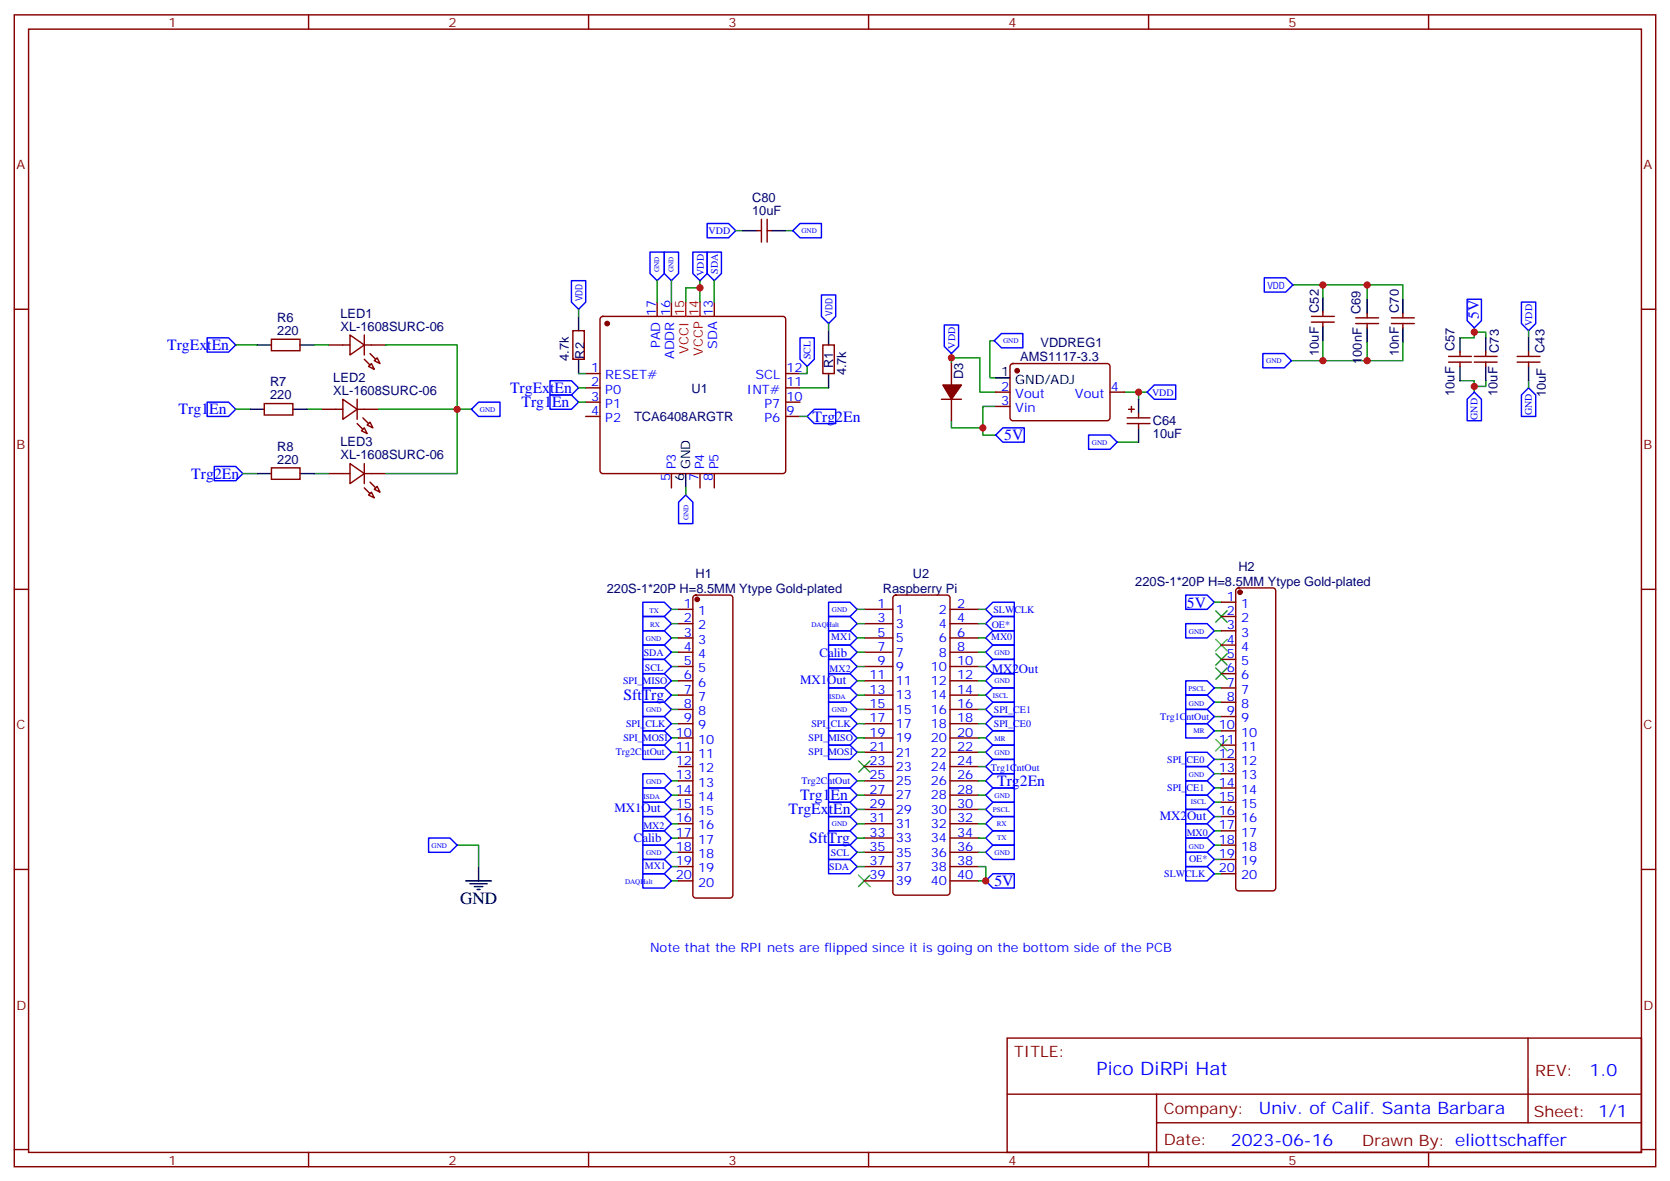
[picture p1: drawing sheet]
<svg xmlns="http://www.w3.org/2000/svg" width="412mm" height="292mm" viewBox="0 0 412 292" stroke-linecap="round" stroke-linejoin="round" font-family="sans-serif">
<g fill="none" stroke="#870000" stroke-width=".35">
<path d="M3.5 3.7h405.4v284.3h-405.4zM7.1 7.2h398.2v277.3h-398.2zM76.2 3.7v3.5M145.3 3.7v3.5M214.5 3.7v3.5M283.6 3.7v3.5M352.8 3.7v3.5M187 56.9h1M188 54.1v5.7M189.4 54.1v5.7M189.4 56.9h1.1M3.5 76.3h3.6"/>
<path d="M148.4 78.3l.5-.2h44.4a.71 .71 0 0 1 .7 .7v37.4a.76 .76 0 0 1-.7 .7h-44.4a.76 .76 0 0 1-.7-.7v-37.4zM162.3 74.6v3.5M165.8 74.6v3.5M176.4 74.6v3.5M323.8 78.1h5.7M323.8 79.5h5.7M326.7 77v1.1M326.7 79.5v1.1M334.8 79.9h5.6M334.8 78.5h5.6M337.6 77.4v1.1M337.6 79.9v1"/>
<path d="M343.6 79.9h5.6M343.6 78.5h5.6M346.4 77.4v1.1M346.4 79.9v1M405.3 76.3h3.6M65.3 99.6h7v2.8h-7zM67 83.7h7.1v2.9h-7.1zM81.1 85.2h5.3M84.7 98.6l3.5 2.4-3.5 2.5zM86.4 82.7l3.6 2.5-3.6 2.4zM88.2 98.6v4.9M90 85.2h5.2"/>
<path d="M90 82.7v4.9M91 90.5l.7-.8 .7 1.5zM92.4 89l.7-.7 .7 1.4zM141.5 81.6h2.8v7.1h-2.8zM144.6 92.2h3.6M144.6 95.7h3.6M144.6 99.3h3.6M194 92.2h3.6M194 95.7h3.6M194 99.3h3.6M203.2 85.2h2.8v7h-2.8zM232.5 98.6h4.9"/>
<path d="M234.9 89.7v5.3M234.9 98.6v5.3M245.9 96.8h3.5M249.6 90l.5-.3h23.3a.71 .71 0 0 1 .7 .8v12.7a.76 .76 0 0 1-.7 .7h-23.3a.76 .76 0 0 1-.7-.7v-12.7zM274.1 96.8h3.5M357.7 89.4h5.7M357.7 88h5.7M360.5 86.9v1.1M360.5 89.4v1.1M364.1 89.4h5.6M364.1 88h5.6M366.9 86.9v1.1"/>
<path d="M366.9 89.4v1.1M374.6 89.4h5.7M374.6 88h5.7M377.5 86.9v1.1M377.5 89.4v1.1M67 115.5h7.1v2.8h-7.1zM79.4 101h5.3M81.1 116.9h5.3M86.4 114.4l3.6 2.5-3.6 2.5zM88.2 101h5.3M89.3 106.3l.7-.7 .7 1.4zM90 114.4v5"/>
<path d="M90 116.9h5.2M90.7 104.9l.7-.7 .7 1.4zM144.6 102.8h3.6M165.8 116.9v3.5M172.9 116.9v3.5M176.4 116.9v3.5M194 102.8h3.6M245.9 100.3h3.5M278.3 103.2h5.7M278.3 104.6h5.7M278.7 101h1.4M279.4 100.3v1.4"/>
<path d="M281.2 102.1v1.1M281.2 104.6v1M91 122.2l.7-.7 .7 1.4zM92.4 120.8l.7-.7 .7 1.4zM3.5 145.5h3.6M167.6 157.5h3.5M167.6 154h3.5M167.6 150.4h3.5M171.3 147.1l.5-.2h8.5a.71 .71 0 0 1 .7 .7v73.4a.76 .76 0 0 1-.7 .7h-8.5a.76 .76 0 0 1-.7-.7v-73.4zM213.4 157.5h7.1M213.4 154h7.1M213.4 150.4h7.1"/>
<path d="M220.7 147.1l.5-.2h12.7a.71 .71 0 0 1 .7 .7v72.7a.76 .76 0 0 1-.7 .7h-12.7a.76 .76 0 0 1-.7-.7v-72.7zM234.6 157.5h7.1M234.6 154h7.1M234.6 150.4h7.1M301.6 148.7h3.6M301.6 152.2h3.6M301.6 155.7h3.6M301.6 159.2h3.6M305.4 145.3l.5-.2h8.4a.71 .71 0 0 1 .7 .7v73.4a.76 .76 0 0 1-.7 .7h-8.4a.76 .76 0 0 1-.7-.7v-73.4zM405.3 145.5h3.6M167.6 178.6h3.5M167.6 175.1h3.5"/>
<path d="M167.6 171.6h3.5M167.6 168.1h3.5M167.6 164.5h3.5M167.6 161h3.5M213.4 178.6h7.1M213.4 175.1h7.1M213.4 171.6h7.1M213.4 168.1h7.1M213.4 164.5h7.1M213.4 161h7.1M234.6 178.6h7.1M234.6 175.1h7.1"/>
<path d="M234.6 171.6h7.1M234.6 168.1h7.1M234.6 164.5h7.1M234.6 161h7.1M301.6 162.8h3.6M301.6 166.3h3.6M301.6 169.8h3.6M301.6 173.4h3.6M301.6 176.9h3.6M167.6 199.8h3.5M167.6 196.3h3.5M167.6 192.8h3.5"/>
<path d="M167.6 189.2h3.5M167.6 185.7h3.5M167.6 182.2h3.5M213.4 199.8h7.1M213.4 196.3h7.1M213.4 192.8h7.1M213.4 189.2h7.1M213.4 185.7h7.1M213.4 182.2h7.1M234.6 199.8h7.1M234.6 196.3h7.1M234.6 192.8h7.1"/>
<path d="M234.6 189.2h7.1M234.6 185.7h7.1M234.6 182.2h7.1M301.6 180.4h3.6M301.6 183.9h3.6M301.6 187.5h3.6M301.6 191h3.6M301.6 194.5h3.6M301.6 198h3.6M3.5 214.6h3.6M167.6 217.5h3.5M167.6 213.9h3.5"/>
<path d="M167.6 210.4h3.5M167.6 206.9h3.5M167.6 203.3h3.5M213.4 217.5h7.1M213.4 213.9h7.1M213.4 210.4h7.1M213.4 206.9h7.1M213.4 203.3h7.1M234.6 217.5h7.1M234.6 213.9h7.1M234.6 210.4h7.1M234.6 206.9h7.1"/>
<path d="M234.6 203.3h7.1M301.6 201.6h3.6M301.6 205.1h3.6M301.6 208.6h3.6M301.6 212.2h3.6M301.6 215.7h3.6M405.3 214.6h3.6M248.7 256.3h156.6v28.2h-156.6zM377.3 256.3v20.9M248.7 270.1h156.5M285.6 277.2h119.6M285.6 270.1v14.1"/>
<path d="M3.5 283.8h3.6M76.2 284.5v3.5M145.3 284.5v3.5M214.5 284.5v3.5M283.6 284.5v3.5M352.8 284.5v3.5M405.3 283.8h3.6"/>
</g>
<g fill="none" stroke="#000" stroke-width=".35">
<path d="M183.4 56.9h3.6M190.5 56.9h3.5M142.9 78.1v3.5M326.7 73.5v3.5M337.6 73.9v3.5M346.4 73.9v3.5M63.5 85.2h3.5M74.1 85.2h3.5M142.9 88.7v3.5M204.6 81.6v3.6M204.6 92.2v3.5M245.9 93.3h3.5"/>
<path d="M281.2 98.6v3.5M326.7 80.6v3.5M337.6 80.9v3.6M346.4 80.9v3.6M360.5 83.4v3.5M360.5 90.5v3.5M366.9 83.4v3.5M366.9 90.5v3.5M377.5 83.4v3.5M377.5 90.5v3.5M61.7 101h3.6M63.5 116.9h3.5"/>
<path d="M72.3 101h3.5M74.1 116.9h3.5M169.3 116.9v3.5M281.2 105.6v3.5M115 217.5h6.4M116.1 218.2h4.2M117.1 218.9h2.1M117.8 219.6h.7M118.2 213.9v3.6"/>
</g>
<g fill="none" stroke="#008700" stroke-width=".35">
<path d="M181.7 56.9h1.7M194 56.9h1.8M142.9 76.3v1.8M162.3 69.3v5.3M165.8 69.3v5.3M172.9 71h-3.6v3.6M172.9 69.3v5.3M176.4 69.3v5.3M204.6 79.9v1.7M319.3 70.3h27.1v3.6M326.7 70.3v3.2M337.6 70.3v3.6"/>
<path d="M58.2 85.2h5.3M77.6 85.2h3.5M95.2 85.2h17.7v15.8h-19.4M142.9 92.2h1.7M142.9 95.7h1.7M142.9 99.3h1.7M197.6 95.7h7M199.3 90.5v1.7h-1.7M234.9 89.7v-1.4h7.1v8.5h3.9M234.9 87.3v1M245.5 84.1h-1v9.2h1.4M277.6 96.8h3.6v1.8"/>
<path d="M281.2 96.8h2.1M326.7 84.1v4.9M337.6 84.5v4.5M346.4 84.5v4.5h-27.5M360.5 94h3.6v2.8M364.1 82h2.8v1.4M364.1 80.9v2.5h-3.6M366.9 94v1.4h-2.8M377.5 81.6v1.8M377.5 94v1.7M58.2 101h3.5M60 116.9h3.5"/>
<path d="M75.8 101h3.6M77.6 116.9h3.5M116.4 101h-3.5v15.9h-17.7M197.6 102.8h1.7M234.9 103.9v1.7h7.8v1.8h3.2M245.9 100.3h-3.2v5.3M275.9 109.1h5.3M169.3 120.4v1.8M165.8 154h1.8M165.8 150.4h1.8M165.8 157.5h1.8M211.7 154h1.7"/>
<path d="M211.7 150.4h1.7M211.7 157.5h1.7M241.7 154h1.7M241.7 150.4h1.7M241.7 157.5h1.7M299.9 155.7h1.7M299.9 148.7h1.7M165.8 178.6h1.8M165.8 161h1.8M165.8 164.5h1.8M165.8 175.1h1.8M165.8 171.6h1.8"/>
<path d="M165.8 168.1h1.8M211.7 178.6h1.7M211.7 161h1.7M211.7 164.5h1.7M211.7 175.1h1.7M211.7 171.6h1.7M211.7 168.1h1.7M241.7 178.6h1.7M241.7 161h1.7M241.7 164.5h1.7M241.7 175.1h1.7M241.7 171.6h1.7"/>
<path d="M241.7 168.1h1.7M299.9 169.8h1.7M299.9 176.9h1.7M299.9 173.4h1.7M165.8 192.8h1.8M165.8 182.2h1.8M165.8 185.7h1.8M165.8 196.3h1.8M165.8 199.8h1.8M211.7 192.8h1.7M211.7 182.2h1.7M211.7 185.7h1.7"/>
<path d="M211.7 196.3h1.7M211.7 199.8h1.7M241.7 192.8h1.7M241.7 182.2h1.7M241.7 185.7h1.7M241.7 196.3h1.7M241.7 199.8h1.7M241.7 189.2h1.7M299.9 180.4h1.7M299.9 187.5h1.7M299.9 198h1.7M299.9 194.5h1.7"/>
<path d="M299.9 191h1.7M112.9 208.6h5.3v5.3M165.8 210.4h1.8M165.8 203.3h1.8M165.8 206.9h1.8M165.8 213.9h1.8M165.8 217.5h1.8M211.7 210.4h1.7M211.7 203.3h1.7M211.7 206.9h1.7M211.7 213.9h1.7M241.7 213.9h1.7v3.6h-1.7"/>
<path d="M241.7 210.4h1.7M241.7 203.3h1.7M241.7 206.9h1.7M299.9 212.2h1.7M299.9 201.6h1.7M299.9 205.1h1.7M299.9 215.7h1.7M299.9 208.6h1.7"/>
</g>
<g fill="none" stroke="#00f" stroke-width=".35">
<path d="M174.6 55.2h5.3l1.8 1.7-1.8 1.8h-5.3zM195.8 56.9l1.8-1.7h5.2v3.5h-5.2zM141.1 69.3h3.5v5.3l-1.7 1.7-1.8-1.7zM160.5 62.2h3.5v5.3l-1.7 1.8-1.8-1.8zM164 62.2h3.6v5.3l-1.8 1.8-1.8-1.8zM171.1 62.2h3.5v5.3l-1.7 1.8-1.8-1.8zM174.6 62.2h3.6v5.3l-1.8 1.8-1.8-1.8zM202.8 72.8h3.6v5.3l-1.8 1.8-1.8-1.8zM312.2 68.6h5.3l1.8 1.7-1.8 1.8h-5.3zM362.3 73.9h3.5v5.3l-1.7 1.7-1.8-1.7zM375.7 74.6h3.5v5.3l-1.7 1.7-1.8-1.7zM51.2 83.4h5.2l1.8 1.8-1.8 1.7h-5.2z"/>
<path d="M51.2 99.3h5.2l1.8 1.7-1.8 1.8h-5.2zM135.8 97.5h5.3l1.8 1.8-1.8 1.7h-5.3zM135.8 94h5.3l1.8 1.7-1.8 1.8h-5.3zM197.6 83.4h3.5v5.3l-1.8 1.8-1.7-1.8zM233.2 80.2h3.5v5.3l-1.8 1.8-1.7-1.8zM245.5 84.1l1.8-1.8h5.3v3.6h-5.3zM283.3 96.8l1.7-1.8h5.3v3.6h-5.3zM311.9 87.3h5.2l1.8 1.7-1.8 1.8h-5.2zM364.1 96.8l1.7 1.8v5.3h-3.5v-5.3zM377.5 95.7l1.7 1.8v5.3h-3.5v-5.3zM52.9 115.1h5.3l1.8 1.8-1.8 1.8h-5.3zM116.4 101l1.8-1.7h5.3v3.5h-5.3z"/>
<path d="M199.3 102.8l1.8-1.8h5.3v3.6h-5.3zM245.9 107.4l1.7-1.8h5.3v3.5h-5.3zM268.8 107.4h5.3l1.8 1.7-1.8 1.8h-5.3zM169.3 122.2l1.8 1.8v5.3h-3.5v-5.3zM158.7 155.7h5.3l1.8 1.8-1.8 1.7h-5.3zM158.7 148.7h5.3l1.8 1.7-1.8 1.8h-5.3zM158.7 152.2h5.3l1.8 1.8-1.8 1.7h-5.3zM158.7 159.2h5.3l1.8 1.8-1.8 1.8h-5.3zM204.6 148.7h5.3l1.8 1.7-1.8 1.8h-5.3zM204.6 152.2h5.3l1.8 1.8-1.8 1.7h-5.3zM204.6 155.7h5.3l1.8 1.8-1.8 1.7h-5.3zM204.6 159.2h5.3l1.8 1.8-1.8 1.8h-5.3z"/>
<path d="M243.4 154l1.8-1.8h5.3v3.5h-5.3zM243.4 157.5l1.8-1.8h5.3v3.5h-5.3zM245.2 148.7h5.3v3.5h-5.3l-1.8-1.8zM292.8 154h5.3l1.8 1.7-1.8 1.8h-5.3zM292.8 146.9h5.3l1.8 1.8-1.8 1.7h-5.3zM158.7 173.4h5.3l1.8 1.7-1.8 1.8h-5.3zM158.7 162.8h5.3l1.8 1.7-1.8 1.8h-5.3zM158.7 176.9h5.3l1.8 1.7-1.8 1.8h-5.3zM158.7 169.8h5.3l1.8 1.8-1.8 1.8h-5.3zM158.7 166.3h5.3l1.8 1.8-1.8 1.7h-5.3zM204.6 173.4h5.3l1.8 1.7-1.8 1.8h-5.3zM204.6 176.9h5.3l1.8 1.7-1.8 1.8h-5.3z"/>
<path d="M204.6 169.8h5.3l1.8 1.8-1.8 1.8h-5.3zM204.6 162.8h5.3l1.8 1.7-1.8 1.8h-5.3zM204.6 166.3h5.3l1.8 1.8-1.8 1.7h-5.3zM243.4 168.1l1.8-1.8h5.3v3.5h-5.3zM243.4 161l1.8-1.8h5.3v3.6h-5.3zM243.4 178.6l1.8-1.7h5.3v3.5h-5.3zM243.4 175.1l1.8-1.7h5.3v3.5h-5.3zM243.4 164.5l1.8-1.7h5.3v3.5h-5.3zM243.4 171.6l1.8-1.8h5.3v3.6h-5.3zM292.8 175.1h5.3l1.8 1.8-1.8 1.7h-5.3zM292.8 178.6h5.3l1.8 1.8-1.8 1.8h-5.3zM292.8 168.1h5.3l1.8 1.7-1.8 1.8h-5.3z"/>
<path d="M292.8 171.6h5.3l1.8 1.8-1.8 1.7h-5.3zM158.7 191h5.3l1.8 1.8-1.8 1.7h-5.3zM158.7 183.9h5.3l1.8 1.8-1.8 1.8h-5.3zM158.7 198h5.3l1.8 1.8-1.8 1.8h-5.3zM158.7 194.5h5.3l1.8 1.8-1.8 1.7h-5.3zM158.7 180.4h5.3l1.8 1.8-1.8 1.7h-5.3zM204.6 194.5h5.3l1.8 1.8-1.8 1.7h-5.3zM204.6 198h5.3l1.8 1.8-1.8 1.8h-5.3zM204.6 191h5.3l1.8 1.8-1.8 1.7h-5.3zM204.6 183.9h5.3l1.8 1.8-1.8 1.8h-5.3zM204.6 180.4h5.3l1.8 1.8-1.8 1.7h-5.3zM243.4 196.3l1.8-1.8h5.3v3.5h-5.3z"/>
<path d="M243.4 185.7l1.8-1.8h5.3v3.6h-5.3zM243.4 192.8l1.8-1.8h5.3v3.5h-5.3zM243.4 199.8l1.8-1.8h5.3v3.6h-5.3zM243.4 189.2l1.8-1.7h5.3v3.5h-5.3zM245.2 180.4h5.3v3.5h-5.3l-1.8-1.7zM292.8 189.2h5.3l1.8 1.8-1.8 1.8h-5.3zM292.8 199.8h5.3l1.8 1.8-1.8 1.7h-5.3zM292.8 196.3h5.3l1.8 1.7-1.8 1.8h-5.3zM292.8 192.8h5.3l1.8 1.7-1.8 1.8h-5.3zM292.8 185.7h5.3l1.8 1.8-1.8 1.7h-5.3zM105.8 206.9h5.3l1.8 1.7-1.8 1.8h-5.3zM158.7 208.6h5.3l1.8 1.8-1.8 1.8h-5.3z"/>
<path d="M158.7 215.7h5.3l1.8 1.8-1.8 1.7h-5.3zM158.7 212.2h5.3l1.8 1.7-1.8 1.8h-5.3zM158.7 205.1h5.3l1.8 1.8-1.8 1.7h-5.3zM158.7 201.6h5.3l1.8 1.7-1.8 1.8h-5.3zM204.6 208.6h5.3l1.8 1.8-1.8 1.8h-5.3zM204.6 212.2h5.3l1.8 1.7-1.8 1.8h-5.3zM204.6 201.6h5.3l1.8 1.7-1.8 1.8h-5.3zM204.6 205.1h5.3l1.8 1.8-1.8 1.7h-5.3zM243.4 210.4l1.8-1.8h5.3v3.6h-5.3zM243.4 206.9l1.8-1.8h5.3v3.5h-5.3zM243.4 203.3l1.8-1.7h5.3v3.5h-5.3zM243.4 217.5l1.8-1.8h5.3v3.5h-5.3z"/>
<path d="M292.8 206.9h5.3l1.8 1.7-1.8 1.8h-5.3zM292.8 213.9h5.3l1.8 1.8-1.8 1.8h-5.3zM292.8 210.4h5.3l1.8 1.8-1.8 1.7h-5.3zM292.8 203.3h5.3l1.8 1.8-1.8 1.8h-5.3z"/>
</g>
<g fill="none" stroke="#3c3" stroke-width=".35">
<path d="M300.2 157.8l2.8 2.9M300.2 150.8l2.8 2.8M303 157.8l-2.8 2.9M303 150.8l-2.8 2.8M300.2 161.4l2.8 2.8M300.2 164.9l2.8 2.8M303 161.4l-2.8 2.8M303 164.9l-2.8 2.8M212 187.8l2.8 2.8M214.8 187.8l-2.8 2.8M300.2 182.5l2.8 2.8M303 182.5l-2.8 2.8"/>
<path d="M212 216l2.8 2.9M214.8 216l-2.8 2.9"/>
</g>
<g fill="#870000" stroke="#870000" stroke-width=".35">
<path d="M232.8 95h4.6l-2.5 3.6z"/>
<path d="M91.4 87.3l1.4 1.4z"/>
<path d="M90 88.7l1.4 1.4z"/>
<path d="M89.6 103.2l1.4 1.4z"/>
<path d="M88.2 104.6l1.4 1.4z"/>
<path d="M91.4 119l1.4 1.4z"/>
<path d="M90 120.4l1.4 1.4z"/>
<circle cx="251.2" cy="91.5" r=".53"/>
<circle cx="149.9" cy="79.9" r=".53"/>
<circle cx="172.2" cy="148" r=".53"/>
<circle cx="306.2" cy="146.2" r=".53"/>
</g>
<path d="M169.3 74.6v3.5M172.9 74.6v3.5" fill="none" stroke="#f00" stroke-width=".35"/>
<g fill="#c00">
<circle cx="326.7" cy="70.3" r=".88"/>
<circle cx="337.6" cy="70.3" r=".88"/>
<circle cx="364.1" cy="95.4" r=".88"/>
<circle cx="364.1" cy="82" r=".88"/>
<circle cx="337.6" cy="89" r=".88"/>
<circle cx="326.7" cy="89" r=".88"/>
<circle cx="281.2" cy="96.8" r=".88"/>
<circle cx="235" cy="88.3" r=".88"/>
<circle cx="242.7" cy="105.6" r=".88"/>
<circle cx="243.4" cy="217.5" r=".88"/>
<circle cx="172.9" cy="71" r=".88"/>
<circle cx="112.9" cy="101" r=".88"/>
</g>
<text font-size="4.6" fill="#00f" x="270.8" y="265.3">Pico DiRPi Hat</text>
<text font-size="4.2" x="113.6" y="223.1">GND</text>
<g font-size="4.2" fill="#00f">
<text x="392.5" y="265.5">1.0</text>
<text x="310.9" y="275.1">Univ. of Calif. Santa Barbara</text>
<text x="304" y="282.9">2023-06-16</text>
</g>
<g font-size="3.9" fill="#00f">
<text x="365.2" y="78.8" transform="rotate(-90 365.2 78.8)">5V</text>
<text x="41.3" y="86.4">TrgExtEn</text>
<text x="125.9" y="97">TrgExtEn</text>
<text x="128.8" y="100.5">Trg1En</text>
<text x="44.1" y="102.3">Trg1En</text>
<text x="200.7" y="104.1">Trg2En</text>
<text x="248" y="108.5">5V</text>
<text x="47.2" y="118.1">Trg2En</text>
<text x="293.1" y="150">5V</text>
<text x="153.9" y="172.9">SftTrg</text>
<text x="197.6" y="197.5">Trg1En</text>
<text x="246.2" y="194.1">Trg2En</text>
<text x="194.7" y="201.1">TrgExtEn</text>
<text x="199.8" y="208.1">SftTrg</text>
<text x="245.5" y="218.6">5V</text>
</g>
<g font-size="3.9" fill="#800">
<text x="250.5" y="260.8">TITLE:</text>
<text x="379.1" y="265.5">REV:</text>
<text x="287.4" y="275">Company:</text>
<text x="378.7" y="275.7">Sheet: 1/1</text>
<text x="287.4" y="282.7">Date:</text>
<text x="336.4" y="282.8">Drawn By: eliottschaffer</text>
</g>
<g font-size="3.2" fill="#800">
<text x="41.6" y="6.7">1</text>
<text x="110.8" y="6.7">2</text>
<text x="179.9" y="6.7">3</text>
<text x="249.1" y="6.7">4</text>
<text x="318.2" y="6.7">5</text>
<text x="4.1" y="41.8">A</text>
<text x="405.9" y="41.8">A</text>
<text x="4.1" y="110.9">B</text>
<text x="405.9" y="110.9">B</text>
<text x="4.1" y="180.1">C</text>
<text x="405.9" y="180.1">C</text>
<text x="4.1" y="249.2">D</text>
<text x="405.9" y="249.2">D</text>
<text x="41.6" y="287.5">1</text>
<text x="110.8" y="287.5">2</text>
<text x="179.9" y="287.5">3</text>
<text x="249.1" y="287.5">4</text>
<text x="318.2" y="287.5">5</text>
</g>
<g font-size="3.2" fill="#000080">
<text x="185.7" y="53.1">10uF</text>
<text x="185.7" y="49.9">C80</text>
<text x="325.7" y="77.2" transform="rotate(-90 325.7 77.2)">C52</text>
<text x="335.9" y="77.6" transform="rotate(-90 335.9 77.6)">C69</text>
<text x="345.4" y="77.2" transform="rotate(-90 345.4 77.2)">C70</text>
<text x="68.4" y="82.7">220</text>
<text x="68.4" y="79.5">R6</text>
<text x="84.1" y="81.6">XL-1608SURC-06</text>
<text x="84.1" y="78.5">LED1</text>
<text x="140.5" y="89.2" transform="rotate(-90 140.5 89.2)">4.7k</text>
<text x="144.4" y="88.5" transform="rotate(-90 144.4 88.5)">R2</text>
<text x="251.9" y="89.1">AMS1117-3.3</text>
<text x="256.9" y="85.6">VDDREG1</text>
<text x="325.7" y="87.9" transform="rotate(-90 325.7 87.9)">10uF</text>
<text x="336.3" y="89.8" transform="rotate(-90 336.3 89.8)">100nF</text>
<text x="345.4" y="87.9" transform="rotate(-90 345.4 87.9)">10nF</text>
<text x="359.2" y="86.8" transform="rotate(-90 359.2 86.8)">C57</text>
<text x="370.1" y="87.1" transform="rotate(-90 370.1 87.1)">C73</text>
<text x="381.4" y="87.1" transform="rotate(-90 381.4 87.1)">C43</text>
<text x="66.7" y="95.4">R7</text>
<text x="82.3" y="94.3">LED2</text>
<text x="205.7" y="90.8" transform="rotate(-90 205.7 90.8)">R1</text>
<text x="208.9" y="92.7" transform="rotate(-90 208.9 92.7)">4.7k</text>
<text x="237.9" y="93.6" transform="rotate(-90 237.9 93.6)">D3</text>
<text x="66.7" y="98.6">220</text>
<text x="82.3" y="97.5">XL-1608SURC-06</text>
<text x="170.8" y="97">U1</text>
<text x="359.2" y="97.7" transform="rotate(-90 359.2 97.7)">10uF</text>
<text x="369.8" y="97.7" transform="rotate(-90 369.8 97.7)">10uF</text>
<text x="381.8" y="98.1" transform="rotate(-90 381.8 98.1)">10uF</text>
<text x="156.6" y="104">TCA6408ARGTR</text>
<text x="284.7" y="105">C64</text>
<text x="68.4" y="111.2">R8</text>
<text x="84.1" y="113.4">XL-1608SURC-06</text>
<text x="84.1" y="110.2">LED3</text>
<text x="284.7" y="108.2">10uF</text>
<text x="68.4" y="114.4">220</text>
<text x="171.7" y="142.7">H1</text>
<text x="225.4" y="142.7">U2</text>
<text x="305.8" y="140.9">H2</text>
<text x="149.8" y="146.3">220S-1*20P H=8.5MM Ytype Gold-plated</text>
<text x="218" y="146.3">Raspberry Pi</text>
<text x="280.4" y="144.6">220S-1*20P H=8.5MM Ytype Gold-plated</text>
</g>
<g font-size="3.2" fill="#00f">
<text x="161.9" y="77.9" transform="rotate(-90 161.9 77.9)">17</text>
<text x="165.5" y="77.9" transform="rotate(-90 165.5 77.9)">16</text>
<text x="176" y="77.9" transform="rotate(-90 176 77.9)">13</text>
<text x="163" y="85.9" transform="rotate(-90 163 85.9)">PAD</text>
<text x="166.5" y="88.7" transform="rotate(-90 166.5 88.7)">ADDR</text>
<text x="177.1" y="86.2" transform="rotate(-90 177.1 86.2)">SDA</text>
<text x="146" y="91.9">1</text>
<text x="146" y="95.4">2</text>
<text x="149.5" y="93.6">RESET#</text>
<text x="186.6" y="93.6">SCL</text>
<text x="194.2" y="95.4">11</text>
<text x="194.2" y="91.9">12</text>
<text x="146" y="98.9">3</text>
<text x="149.5" y="97.2">P0</text>
<text x="149.5" y="100.7">P1</text>
<text x="184.5" y="97.2">INT#</text>
<text x="188.8" y="100.7">P7</text>
<text x="194.2" y="98.9">10</text>
<text x="247.2" y="96.4">2</text>
<text x="247.2" y="100">3</text>
<text x="250.7" y="98.2">Vout</text>
<text x="250.7" y="101.7">Vin</text>
<text x="265.5" y="98.2">Vout</text>
<text x="274.3" y="96.4">4</text>
<text x="146" y="102.4">4</text>
<text x="149.5" y="104.2">P2</text>
<text x="188.8" y="104.2">P6</text>
<text x="194.2" y="102.4">9</text>
<text x="165.5" y="118.7" transform="rotate(-90 165.5 118.7)">5</text>
<text x="166.9" y="115.9" transform="rotate(-90 166.9 115.9)">P3</text>
<text x="172.5" y="118.7" transform="rotate(-90 172.5 118.7)">7</text>
<text x="173.9" y="115.9" transform="rotate(-90 173.9 115.9)">P4</text>
<text x="176" y="118.7" transform="rotate(-90 176 118.7)">8</text>
<text x="177.4" y="115.9" transform="rotate(-90 177.4 115.9)">P5</text>
<text x="303" y="148.3">1</text>
<text x="168.9" y="150.1">1</text>
<text x="168.9" y="153.6">2</text>
<text x="172.4" y="151.8">1</text>
<text x="172.4" y="155.4">2</text>
<text x="216.7" y="153.6">3</text>
<text x="216.7" y="150.1">1</text>
<text x="221.2" y="155">3</text>
<text x="221.2" y="151.5">1</text>
<text x="231.9" y="155">4</text>
<text x="231.9" y="151.5">2</text>
<text x="236.4" y="153.6">4</text>
<text x="236.4" y="150.1">2</text>
<text x="303" y="151.8">2</text>
<text x="303" y="155.4">3</text>
<text x="306.5" y="150.1">1</text>
<text x="306.5" y="153.6">2</text>
<text x="168.9" y="157.1">3</text>
<text x="168.9" y="160.7">4</text>
<text x="172.4" y="158.9">3</text>
<text x="216.7" y="160.7">7</text>
<text x="216.7" y="157.1">5</text>
<text x="221.2" y="158.5">5</text>
<text x="231.9" y="158.5">6</text>
<text x="236.4" y="160.7">8</text>
<text x="236.4" y="157.1">6</text>
<text x="303" y="158.9">4</text>
<text x="306.5" y="157.1">3</text>
<text x="306.5" y="160.7">4</text>
<text x="168.9" y="164.2">5</text>
<text x="168.9" y="167.7">6</text>
<text x="172.4" y="162.4">4</text>
<text x="172.4" y="165.9">5</text>
<text x="202.4" y="162.1">Calib</text>
<text x="214.7" y="167.7">11</text>
<text x="216.7" y="164.2">9</text>
<text x="221.2" y="165.6">9</text>
<text x="221.2" y="162.1">7</text>
<text x="229.9" y="165.6">10</text>
<text x="231.9" y="162.1">8</text>
<text x="236.4" y="167.7">12</text>
<text x="236.4" y="164.2">10</text>
<text x="244.9" y="166">MX2Out</text>
<text x="303" y="162.4">5</text>
<text x="303" y="165.9">6</text>
<text x="306.5" y="164.2">5</text>
<text x="306.5" y="167.7">6</text>
<text x="168.9" y="171.2">7</text>
<text x="172.4" y="169.5">6</text>
<text x="172.4" y="173">7</text>
<text x="197.6" y="168.8">MX1Out</text>
<text x="214.7" y="171.2">13</text>
<text x="221.2" y="172.6">13</text>
<text x="221.2" y="169.1">11</text>
<text x="229.9" y="172.6">14</text>
<text x="229.9" y="169.1">12</text>
<text x="236.4" y="171.2">14</text>
<text x="303" y="169.5">7</text>
<text x="303" y="173">8</text>
<text x="306.5" y="171.2">7</text>
<text x="168.9" y="174.8">8</text>
<text x="168.9" y="178.3">9</text>
<text x="172.4" y="176.5">8</text>
<text x="214.7" y="178.3">17</text>
<text x="214.7" y="174.8">15</text>
<text x="221.2" y="179.7">17</text>
<text x="221.2" y="176.2">15</text>
<text x="229.9" y="179.7">18</text>
<text x="229.9" y="176.2">16</text>
<text x="236.4" y="178.3">18</text>
<text x="236.4" y="174.8">16</text>
<text x="303" y="176.5">9</text>
<text x="306.5" y="174.8">8</text>
<text x="306.5" y="178.3">9</text>
<text x="166.9" y="181.8">10</text>
<text x="166.9" y="185.3">11</text>
<text x="172.4" y="180.1">9</text>
<text x="172.4" y="183.6">10</text>
<text x="214.7" y="185.3">21</text>
<text x="214.7" y="181.8">19</text>
<text x="221.2" y="183.2">19</text>
<text x="229.9" y="183.2">20</text>
<text x="236.4" y="185.3">22</text>
<text x="236.4" y="181.8">20</text>
<text x="300.9" y="180.1">10</text>
<text x="300.9" y="183.6">11</text>
<text x="306.5" y="181.8">10</text>
<text x="306.5" y="185.3">11</text>
<text x="166.9" y="188.9">12</text>
<text x="172.4" y="187.1">11</text>
<text x="172.4" y="190.6">12</text>
<text x="214.7" y="188.9">23</text>
<text x="221.2" y="190.3">23</text>
<text x="221.2" y="186.8">21</text>
<text x="229.9" y="190.3">24</text>
<text x="229.9" y="186.8">22</text>
<text x="236.4" y="188.9">24</text>
<text x="300.9" y="187.1">12</text>
<text x="300.9" y="190.6">13</text>
<text x="306.5" y="188.9">12</text>
<text x="166.9" y="192.4">13</text>
<text x="166.9" y="195.9">14</text>
<text x="172.4" y="194.2">13</text>
<text x="172.4" y="197.7">14</text>
<text x="214.7" y="195.9">27</text>
<text x="214.7" y="192.4">25</text>
<text x="221.2" y="197.3">27</text>
<text x="221.2" y="193.8">25</text>
<text x="229.9" y="197.3">28</text>
<text x="229.9" y="193.8">26</text>
<text x="236.4" y="195.9">28</text>
<text x="236.4" y="192.4">26</text>
<text x="300.9" y="194.2">14</text>
<text x="300.9" y="197.7">15</text>
<text x="306.5" y="192.4">13</text>
<text x="306.5" y="195.9">14</text>
<text x="151.7" y="200.5">MX1Out</text>
<text x="166.9" y="199.5">15</text>
<text x="166.9" y="203">16</text>
<text x="172.4" y="201.2">15</text>
<text x="214.7" y="203">31</text>
<text x="214.7" y="199.5">29</text>
<text x="221.2" y="200.9">29</text>
<text x="229.9" y="200.9">30</text>
<text x="236.4" y="203">32</text>
<text x="236.4" y="199.5">30</text>
<text x="286.4" y="202.3">MX2Out</text>
<text x="300.9" y="201.2">16</text>
<text x="306.5" y="199.5">15</text>
<text x="306.5" y="203">16</text>
<text x="156.5" y="208">Calib</text>
<text x="166.9" y="206.5">17</text>
<text x="172.4" y="204.8">16</text>
<text x="172.4" y="208.3">17</text>
<text x="214.7" y="206.5">33</text>
<text x="221.2" y="207.9">33</text>
<text x="221.2" y="204.4">31</text>
<text x="229.9" y="207.9">34</text>
<text x="229.9" y="204.4">32</text>
<text x="236.4" y="206.5">34</text>
<text x="300.9" y="204.8">17</text>
<text x="300.9" y="208.3">18</text>
<text x="306.5" y="206.5">17</text>
<text x="166.9" y="210">18</text>
<text x="166.9" y="213.6">19</text>
<text x="172.4" y="211.8">18</text>
<text x="172.4" y="215.3">19</text>
<text x="214.7" y="213.6">37</text>
<text x="214.7" y="210">35</text>
<text x="221.2" y="215">37</text>
<text x="221.2" y="211.5">35</text>
<text x="229.9" y="215">38</text>
<text x="229.9" y="211.5">36</text>
<text x="236.4" y="213.6">38</text>
<text x="236.4" y="210">36</text>
<text x="300.9" y="211.8">19</text>
<text x="300.9" y="215.3">20</text>
<text x="306.5" y="210">18</text>
<text x="306.5" y="213.6">19</text>
<text x="166.9" y="217.1">20</text>
<text x="172.4" y="218.9">20</text>
<text x="214.7" y="217.1">39</text>
<text x="221.2" y="218.5">39</text>
<text x="229.9" y="218.5">40</text>
<text x="236.4" y="217.1">40</text>
<text x="306.5" y="217.1">20</text>
<text x="160.5" y="235.1">Note that the RPI nets are flipped since it is going on the bottom side of the PCB</text>
</g>
<g font-size="3.2" fill="#f00">
<text x="169" y="77.9" transform="rotate(-90 169 77.9)">15</text>
<text x="172.5" y="77.9" transform="rotate(-90 172.5 77.9)">14</text>
<text x="170" y="87.3" transform="rotate(-90 170 87.3)">VCCI</text>
<text x="173.6" y="87.9" transform="rotate(-90 173.6 87.9)">VCCP</text>
</g>
<g font-size="3.2">
<text x="247.2" y="92.9">1</text>
<text x="250.7" y="94.7">GND/ADJ</text>
<text x="169" y="118.7" transform="rotate(-90 169 118.7)">6</text>
<text x="170.4" y="115.9" transform="rotate(-90 170.4 115.9)">GND</text>
</g>
<g font-size="2.5" fill="#00f">
<text x="175" y="57.7">VDD</text>
<text x="173.8" y="68.1" transform="rotate(-90 173.8 68.1)">VDD</text>
<text x="177.2" y="67.5" transform="rotate(-90 177.2 67.5)">SDA</text>
<text x="313" y="71.2">VDD</text>
<text x="143.8" y="74.4" transform="rotate(-90 143.8 74.4)">VDD</text>
<text x="205.6" y="77.9" transform="rotate(-90 205.6 77.9)">VDD</text>
<text x="378.4" y="80.4" transform="rotate(-90 378.4 80.4)">VDD</text>
<text x="200.2" y="88.7" transform="rotate(-90 200.2 88.7)">SCL</text>
<text x="235.9" y="86.1" transform="rotate(-90 235.9 86.1)">VDD</text>
<text x="284.5" y="97.7">VDD</text>
<text x="364.9" y="103.6" transform="rotate(-90 364.9 103.6)">GND</text>
<text x="378.3" y="102.6" transform="rotate(-90 378.3 102.6)">GND</text>
<text x="244.9" y="155.1">OE*</text>
<text x="245.3" y="151.4">SLWCLK</text>
<text x="159" y="162">SDA</text>
<text x="205.2" y="158">MX1</text>
<text x="244.8" y="158">MX0</text>
<text x="159.2" y="165.5">SCL</text>
<text x="204.9" y="165.8">MX2</text>
<text x="153.9" y="168.9">SPI_MISO</text>
<text x="154.6" y="179.4">SPI_CLK</text>
<text x="200.4" y="179.4">SPI_CLK</text>
<text x="245.4" y="179.5">SPI_CE0</text>
<text x="245.4" y="176">SPI_CE1</text>
<text x="286.5" y="177.7">Trg1CntOut</text>
<text x="153.9" y="183">SPI_MOSI</text>
<text x="199.7" y="182.9">SPI_MISO</text>
<text x="152.1" y="186.3">Trg2CntOut</text>
<text x="199.7" y="186.4">SPI_MOSI</text>
<text x="244.7" y="190.3">Trg1CntOut</text>
<text x="288.2" y="188.3">SPI_CE0</text>
<text x="197.9" y="193.5">Trg2CntOut</text>
<text x="288.2" y="195.4">SPI_CE1</text>
<text x="158.9" y="204.6">MX2</text>
<text x="293.1" y="206.3">MX0</text>
<text x="159.2" y="214.5">MX1</text>
<text x="204.7" y="214.8">SDA</text>
<text x="205.2" y="211.3">SCL</text>
<text x="293.6" y="212.7">OE*</text>
<text x="287.5" y="216.4">SLWCLK</text>
</g>
<g font-size="1.8" fill="#00f">
<text x="197.9" y="57.5">GND</text>
<text x="162.8" y="67.2" transform="rotate(-90 162.8 67.2)">GND</text>
<text x="166.3" y="67.2" transform="rotate(-90 166.3 67.2)">GND</text>
<text x="247.7" y="84.8">GND</text>
<text x="312.7" y="89.7">GND</text>
<text x="118.5" y="101.6">GND</text>
<text x="269.6" y="109.9">GND</text>
<text x="170" y="128.4" transform="rotate(-90 170 128.4)">GND</text>
<text x="160.4" y="151.2">TX</text>
<text x="160.5" y="154.8">RX</text>
<text x="200.4" y="154.7">DAQHalt</text>
<text x="205.4" y="151.1">GND</text>
<text x="159.5" y="158.1">GND</text>
<text x="245.6" y="161.6">GND</text>
<text x="293.6" y="156.6">GND</text>
<text x="204.7" y="172.5">ISDA</text>
<text x="245.2" y="172.4">ISCL</text>
<text x="245.6" y="168.7">GND</text>
<text x="293.5" y="170.7">PSCL</text>
<text x="159.5" y="175.8">GND</text>
<text x="205.4" y="175.8">GND</text>
<text x="293.6" y="174.2">GND</text>
<text x="245.6" y="182.8">MR</text>
<text x="294.7" y="181.1">MR</text>
<text x="245.6" y="186.3">GND</text>
<text x="293.6" y="191.8">GND</text>
<text x="158.9" y="197.2">ISDA</text>
<text x="159.5" y="193.5">GND</text>
<text x="245.6" y="196.9">GND</text>
<text x="205.4" y="204">GND</text>
<text x="245.1" y="200.5">PSCL</text>
<text x="246.2" y="203.8">RX</text>
<text x="294" y="198.5">ISCL</text>
<text x="106.6" y="209.4">GND</text>
<text x="246.3" y="207.3">TX</text>
<text x="293.6" y="209.5">GND</text>
<text x="159.5" y="211.1">GND</text>
<text x="245.6" y="211">GND</text>
<text x="154.3" y="218.2">DAQHalt</text>
</g>
</svg>
